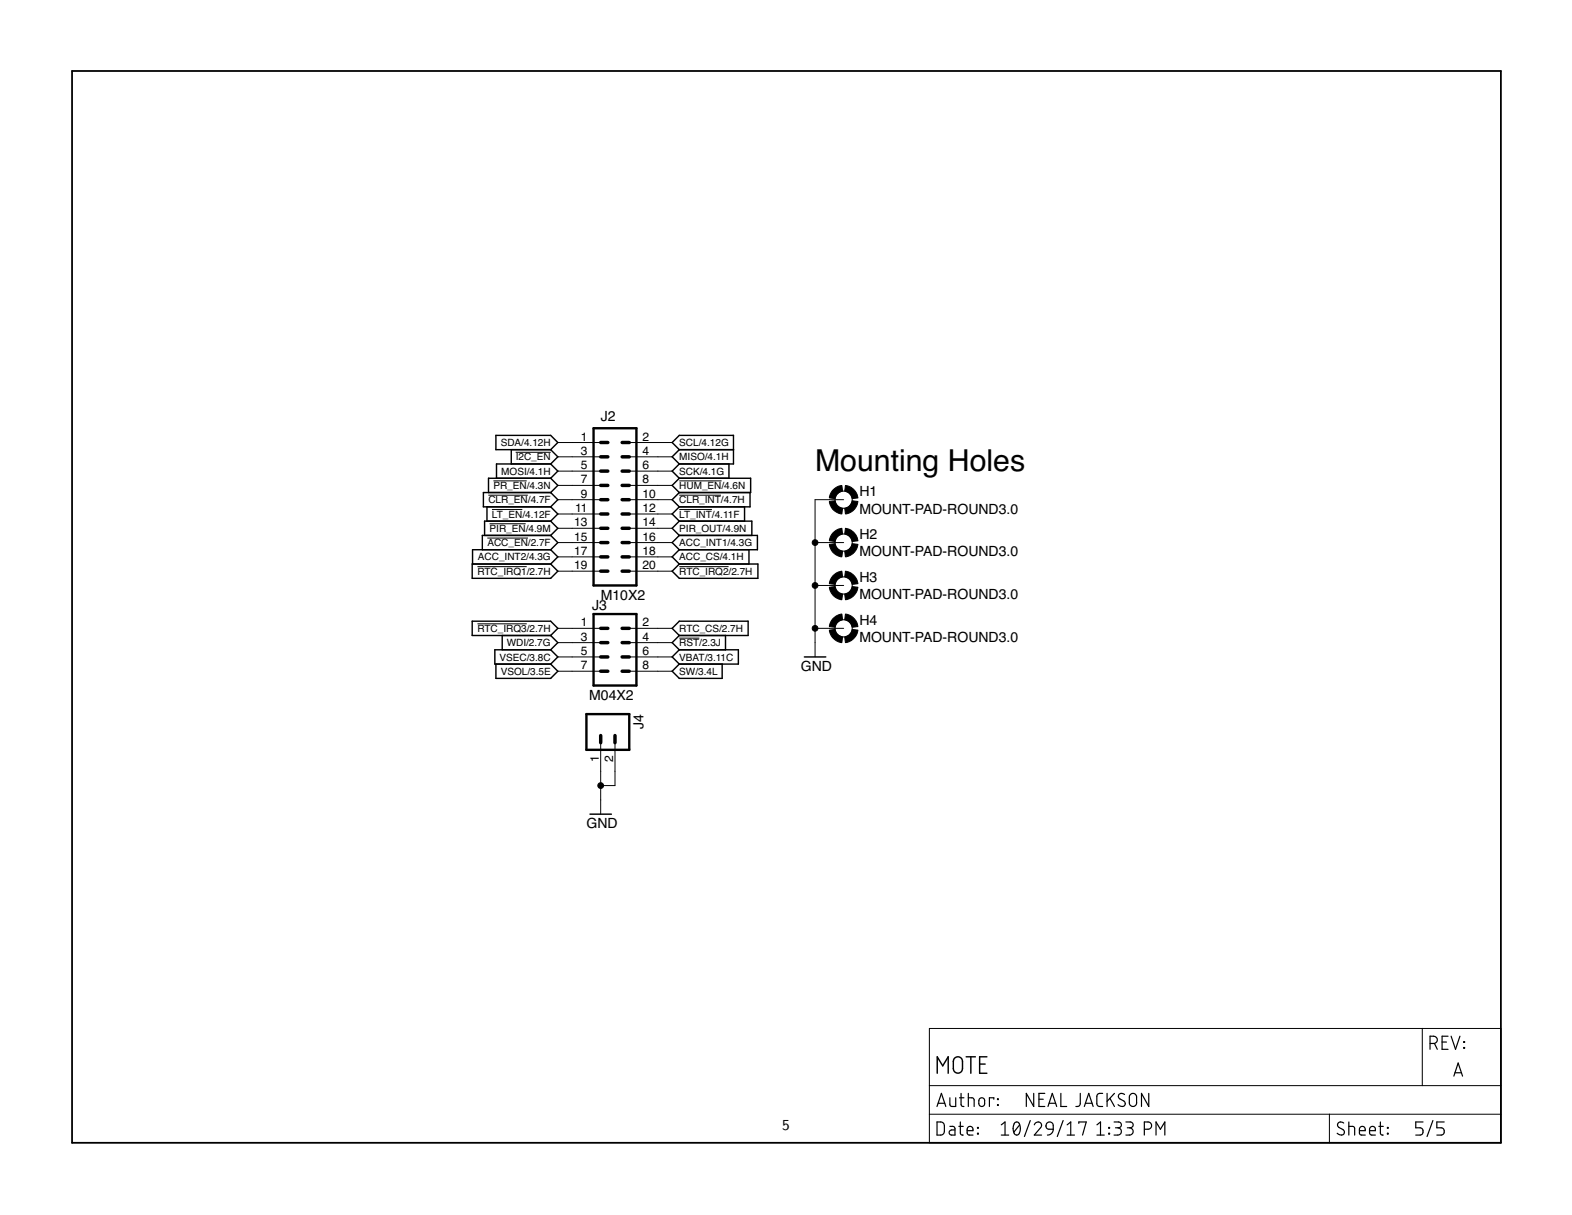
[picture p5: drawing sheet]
<svg xmlns="http://www.w3.org/2000/svg" width="279mm" height="216mm" viewBox="0 0 279 216" stroke-linecap="round" stroke-linejoin="round" font-family="sans-serif">
<g fill="none" stroke="#000" stroke-width=".25">
<path d="M88.1 77.4h9.8l1.2 1.2-1.2 1.3h-9.8zM90.9 79.9v2.5M97.9 79.9l1.2 1.3-1.2 1.2M120.7 79.9l-1.2-1.3 1.2-1.2h9.7v5h-9.7M120.7 79.9h9.7M120.7 79.9l-1.2 1.3 1.2 1.2M86.6 90.1v2.5M97.9 87.5h-12v2.6h12M97.9 92.6h-11.8v2.5M97.9 82.4h-9.7v2.6M97.9 85h-11.1v2.5M97.9 97.7h-13.9v2.5"/>
<path d="M97.9 82.4l1.2 1.3-1.2 1.3M97.9 95.1h-12.2v2.6M97.9 97.7l1.2 1.3-1.2 1.2M97.9 95.1l1.2 1.3-1.2 1.3M97.9 87.5l1.2 1.3-1.2 1.3M97.9 85l1.2 1.3-1.2 1.2M97.9 92.6l1.2 1.3-1.2 1.2M97.9 90.1l1.2 1.2-1.2 1.3M120.7 97.7l-1.2 1.3 1.2 1.2M120.7 87.5l-1.2 1.3 1.2 1.3M120.7 85h12.7v2.5h-12.7M120.7 90.1l-1.2 1.2 1.2 1.3"/>
<path d="M120.7 92.6h12.9v2.5M120.7 82.4l-1.2 1.3 1.2 1.3M120.7 95.1h13.9v2.6h-13.9M120.7 95.1l-1.2 1.3 1.2 1.3M120.7 85l-1.2 1.3 1.2 1.2M120.7 92.6l-1.2 1.3 1.2 1.2M129.6 82.4v2.6M132.3 90.1v2.5M133.1 97.7v2.5M133.3 87.5v2.6h-12.6M83.9 110.4h14l1.2 1.3-1.2 1.2h-14zM83.9 100.2h14l1.2 1.3-1.2 1.3h-14z"/>
<path d="M88.1 118v2.5h9.8l1.2-1.2-1.2-1.3M89.3 112.9v2.6M97.9 112.9l1.2 1.3-1.2 1.3M97.9 115.5h-10v2.5h10M97.9 115.5l1.2 1.2-1.2 1.3M119.5 111.7l1.2-1.3h12.3v2.5h-12.3zM120.7 100.2h14v2.6h-14l-1.2-1.3zM120.7 115.5h10.5v2.5h-10.5M120.7 112.9l-1.2 1.3 1.2 1.3M120.7 115.5l-1.2 1.2 1.2 1.3M120.7 118l-1.2 1.3 1.2 1.2h7.7v-2.5M128.9 112.9v2.6"/>
<path d="M143 116.7h3.8M104.9 144.7h3.8M166.6 190.7v-2.9l1 1.6 .9-1.6v2.9M169.7 188a.82 .82 0 0 1 .9-.1 .82 .82 0 0 1 .5 .7v1.3a.81 .81 0 0 1-.8 .8 .81 .81 0 0 1-.9-.8v-1.3zM171.7 187.8h1.7M172.6 187.8v2.9M174.1 189.1h1M175.4 187.8h-1.3v2.9h1.3"/>
</g>
<g fill="none" stroke="#000" stroke-width=".18">
<path d="M99.1 78.6h7.7M111.8 78.6h7.7M86.6 95.6h7.2M86.8 88h7M87 93.1h6.4M87.4 90.5h5.4M87.7 85.4h5.9M91.7 80.4h6.2M99.1 88.8h7.7M99.1 96.4h7.7M99.1 81.2h7.7M99.1 83.7h7.7"/>
<path d="M99.1 86.3h7.7M99.1 91.3h7.7M99.1 93.9h7.7M99.1 99h7.7M111.8 88.8h7.7M111.8 96.4h7.7M111.8 81.2h7.7M111.8 83.7h7.7M111.8 86.3h7.7M111.8 91.3h7.7M111.8 93.9h7.7M111.8 99h7.7"/>
<path d="M120.7 88h7.4M120.7 90.5h5.8M120.7 85.4h7.5M144.9 96.4h5M149.9 88.8h-5v27.9M84.9 100.7h8.7M84.9 110.8h8.7M99.1 111.7h7.7M99.1 101.5h7.7M99.1 114.2h7.7M99.1 116.7h7.7M99.1 119.3h7.7"/>
<path d="M111.8 111.7h7.7M111.8 101.5h7.7M111.8 114.2h7.7M111.8 116.7h7.7M111.8 119.3h7.7M120.7 100.7h8.8M120.7 113.4h3.6M144.9 104h5M144.9 111.7h5M106.8 132v12.7M109.3 132v7.6h-2.5M165.2 182.8h101.6v20.3h-101.6z"/>
<path d="M165.2 198h101.6M165.2 192.9h101.6M236.3 198v5.1M252.8 182.8v10.1"/>
<circle cx="149.9" cy="88.8" r="1.52"/>
<circle cx="149.9" cy="96.4" r="1.52"/>
<circle cx="149.9" cy="104" r="1.52"/>
<circle cx="149.9" cy="111.7" r="1.52"/>
</g>
<path d="M12.8 12.6h254v190.5h-254z" fill="none" stroke="#000" stroke-width=".32"/>
<g fill="none" stroke="#000" stroke-width=".21">
<path d="M166.5 199.4h.9l.4 .4 .1 1.3-.2 .3-.3 .3h-.9zM166.5 196.6l.8-2.3 .8 2.3M166.8 196h1.1M168.8 195.1v1.3l.4 .2h.7v-1.5M170.5 195.1h.8M170.7 199.4v2.1l.2 .2h.3M170.8 194.3v2.1l.2 .2h.3M172.1 195.1l.9 .1 .1 .3v1.1M172.1 194.3v2.3M174.1 195.2l.5-.1a.47 .47 0 0 1 .4 .5v.5a.52 .52 0 0 1-.5 .5 .52 .52 0 0 1-.5-.5zM176.6 195.3v-.2h-.7v1.5M177.3 195.3h.1v.1h-.1z"/>
<path d="M177.3 196.3h.1v.1h-.1zM178 199.9l.6-.5v2.3M180.4 199.5a.65 .65 0 0 1 .7 0 .65 .65 0 0 1 .2 .7 1.1 1.1 0 0 1-.6 1.5 1.08 1.08 0 0 1-.6-1.5zM181.2 199.9l-1 1.3M183.1 199.1l-1 2.9M183.7 194.3v2.3l-1.3-2.3v2.3M183.8 199.9a.64 .64 0 0 1 .9-.5 .64 .64 0 0 1 .2 1l-1.1 1.3h1.3M184.7 195.3h.7M185.7 194.3h-1v2.3h1M186 199.6a.64 .64 0 0 1 .8-.2 .64 .64 0 0 1 .4 .6v.7h-.8a.62 .62 0 0 1-.5-.4 .62 .62 0 0 1 .1-.7zM186.3 196.6l.7-2.3 .8 2.3M186.5 196h1.1"/>
<path d="M188.6 194.3v2.3h1M189 199.1l-1.1 2.9M189.7 199.9l.6-.5v2.3M191.7 199.6v-.2h1.4l-.7 2.3M192 194.3v2l-.2 .2-.6 .1M192.7 196.6l.8-2.3 .8 2.3M192.9 196h1.2M195 199.9l.6-.5v2.3M196 194.3h-.5a.51 .51 0 0 0-.6 .5l.1 1.5 .3 .3h.7M196.8 194.3v2.3M197.3 195.2l.8 1.4M198 199.4h.8a.52 .52 0 0 1 .5 .5 .52 .52 0 0 1-.5 .5h-.5"/>
<path d="M198.1 194.3l-1.3 1.4M199.9 194.5a.58 .58 0 0 0-.9-.1 .58 .58 0 0 0 0 .9l.7 .3a.59 .59 0 0 1 .1 .9 .59 .59 0 0 1-.9 0l-.2-.2M200.1 199.4h.8a.52 .52 0 0 1 .5 .5 .52 .52 0 0 1-.5 .5h-.5M200.9 194.6a.64 .64 0 0 1 .7-.3 .64 .64 0 0 1 .4 .6v1.1a.65 .65 0 0 1-.6 .6 .65 .65 0 0 1-.7-.6v-1.1zM204.2 194.3v2.3l-1.3-2.3v2.3M238.8 199.6a.58 .58 0 0 0-.9-.1 .58 .58 0 0 0 .1 .8l.7 .4a.54 .54 0 0 1 .2 .8 .54 .54 0 0 1-.8 .2l-.4-.3M239.7 199.4v2.3M245.3 199.4l.1 2.1 .2 .2h.3M252.9 199.4h-1.3v1h.8a.66 .66 0 0 1 .5 .7 .66 .66 0 0 1-.5 .6h-.8M254.2 185.4h.6a.65 .65 0 0 0 .7-.6 .65 .65 0 0 0-.7-.7h-.6v2.4M254.7 199.1l-1.1 2.9M255 185.4l.5 1.1"/>
<path d="M256.3 185.2h.8M256.7 199.4h-1.3v1h.8a.66 .66 0 0 1 .5 .7 .66 .66 0 0 1-.5 .6h-.8M257.4 184.1h-1.1v2.4h1.1M257.9 184.1l.8 2.4 .8-2.4M258.4 191.2l.8-2.3 .7 2.3M258.6 190.6h1.2M260.2 185.1h.1v.1h-.1zM260.2 186.1h.1v.2h-.1zM168.8 200.2h.7l.2 .3v1.2h-.6a.46 .46 0 0 1-.4-.5 .46 .46 0 0 1 .4-.4h.6M170.4 200.2h.8M171.9 200.9h1a.54 .54 0 0 0-.3-.7 .54 .54 0 0 0-.7 .5l.1 .9 .9 .1M173.7 200.3h.2v.2h-.2z"/>
<path d="M173.7 201.4h.2v.1h-.2zM178 201.7h1.3M187.2 200.7a1.01 1.01 0 0 1-1 1M189.7 201.7h1.3M195 201.7h1.3M197.1 201.4h.1v.1h-.1zM197.1 200.3h.1v.2h-.1zM198.7 200.4a.65 .65 0 0 1 .6 .7 .65 .65 0 0 1-.6 .6h-.7M200.7 200.4a.65 .65 0 0 1 .7 .7 .65 .65 0 0 1-.7 .6h-.6M203.4 200.7h.6a.65 .65 0 0 0 .7-.7 .65 .65 0 0 0-.7-.6h-.6v2.3M205.5 201.7v-2.3l.7 1.3 .8-1.3v2.3M239.7 200.2l1 .1 .1 1.4"/>
<path d="M241.6 200.9h1.1a.54 .54 0 0 0-.4-.7 .54 .54 0 0 0-.7 .5l.1 .9 1 .1M243.4 200.9h1.1a.54 .54 0 0 0-.4-.7 .54 .54 0 0 0-.7 .5l.1 .9 1 .1M245.1 200.2h.8M246.6 201.4h.1v.1h-.1zM246.6 200.3h.1v.2h-.1z"/>
</g>
<g fill="#000" stroke="#000" stroke-width=".18">
<path d="M147.4 89.1l1-.1a1.46 1.46 0 0 0 1.4 1.3l-.2 1a2.52 2.52 0 0 1-2.2-2.2z" fill-rule="evenodd"/>
<path d="M147.4 96.7l1-.1a1.46 1.46 0 0 0 1.4 1.3l-.2 1.1a2.52 2.52 0 0 1-2.2-2.3z" fill-rule="evenodd"/>
<path d="M148 87.1a2.46 2.46 0 0 1 1.6-.8l.2 1a1.51 1.51 0 0 0-1.4 1.3l-1-.1 .2-.6z" fill-rule="evenodd"/>
<path d="M148 94.8a2.59 2.59 0 0 1 1.6-.9l.2 1a1.51 1.51 0 0 0-1.4 1.3l-1-.1 .2-.6z" fill-rule="evenodd"/>
<path d="M151.5 89l1 .1a2.53 2.53 0 0 1-2.2 2.2l-.2-1a1.51 1.51 0 0 0 1.4-1.3z" fill-rule="evenodd"/>
<path d="M151.5 96.6l1 .1a2.53 2.53 0 0 1-2.2 2.3l-.2-1.1a1.51 1.51 0 0 0 1.4-1.3z" fill-rule="evenodd"/>
<path d="M150.3 86.3a2.53 2.53 0 0 1 2.2 2.2l-1 .1a1.57 1.57 0 0 0-1.4-1.3z" fill-rule="evenodd"/>
<path d="M150.3 93.9a2.59 2.59 0 0 1 2.2 2.2l-1 .1a1.57 1.57 0 0 0-1.4-1.3z" fill-rule="evenodd"/>
<path d="M147.4 104.4l1-.2a1.46 1.46 0 0 0 1.4 1.4l-.2 1a2.52 2.52 0 0 1-2.2-2.2z" fill-rule="evenodd"/>
<path d="M147.4 112l1-.2a1.51 1.51 0 0 0 1.4 1.4l-.2 1a2.59 2.59 0 0 1-2.2-2.2z" fill-rule="evenodd"/>
<path d="M148 102.4a2.59 2.59 0 0 1 1.6-.9l.2 1a1.51 1.51 0 0 0-1.4 1.3l-1-.1 .2-.6z" fill-rule="evenodd"/>
<path d="M148 110l.6-.5 1-.4 .2 1a1.51 1.51 0 0 0-1.4 1.4l-1-.2 .2-.6z" fill-rule="evenodd"/>
<path d="M151.5 104.2l1 .2a2.59 2.59 0 0 1-2.2 2.2l-.2-1a1.51 1.51 0 0 0 1.4-1.4z" fill-rule="evenodd"/>
<path d="M151.5 111.8l1 .2a2.59 2.59 0 0 1-2.2 2.2l-.2-1a1.57 1.57 0 0 0 1.4-1.4z" fill-rule="evenodd"/>
<path d="M150.3 101.5a2.59 2.59 0 0 1 2.2 2.2l-1 .1a1.57 1.57 0 0 0-1.4-1.3z" fill-rule="evenodd"/>
<path d="M150.3 109.1a2.59 2.59 0 0 1 2.2 2.2l-1 .2a1.57 1.57 0 0 0-1.4-1.4z" fill-rule="evenodd"/>
<circle cx="144.9" cy="96.4" r=".51"/>
<circle cx="144.9" cy="111.7" r=".51"/>
<circle cx="144.9" cy="104" r=".51"/>
<circle cx="106.8" cy="139.6" r=".51"/>
</g>
<g fill="none" stroke="#000" stroke-width=".61">
<path d="M106.8 78.6h1.2M110.6 78.6h1.2M106.8 83.7h1.2M106.8 81.2h1.2M106.8 88.8h1.2M106.8 86.3h1.2M106.8 91.3h1.2M106.8 93.9h1.2M106.8 96.4h1.2M106.8 99h1.2M110.6 83.7h1.2M110.6 81.2h1.2"/>
<path d="M110.6 88.8h1.2M110.6 86.3h1.2M110.6 91.3h1.2M110.6 93.9h1.2M110.6 96.4h1.2M110.6 99h1.2M106.8 101.5h1.2M106.8 116.7h1.2M106.8 114.2h1.2M106.8 111.7h1.2M106.8 119.3h1.2M110.6 101.5h1.2"/>
<path d="M110.6 116.7h1.2M110.6 114.2h1.2M110.6 111.7h1.2M110.6 119.3h1.2M106.8 130.7v1.3M109.3 130.7v1.3"/>
</g>
<path d="M105.5 76.1h7.6v27.9h-7.6zM105.5 109.1h7.6v12.7h-7.6zM104.2 126.9h7.6v6.3h-7.6z" fill="none" stroke="#000" stroke-width=".42"/>
<text font-size="5.4" x="144.9" y="83.7">Mounting Holes</text>
<text font-size="2.7" x="139" y="200.9">5</text>
<g font-size="2.5">
<text x="106.8" y="74.8">J2</text>
<text x="152.7" y="88.2">H1</text>
<text x="152.7" y="91.3">MOUNT-PAD-ROUND3.0</text>
<text x="152.7" y="95.8">H2</text>
<text x="152.7" y="98.9">MOUNT-PAD-ROUND3.0</text>
<text x="106.8" y="106.6">M10X2</text>
<text x="152.7" y="106.5">MOUNT-PAD-ROUND3.0</text>
<text x="152.7" y="103.5">H3</text>
<text x="105.2" y="108.4">J3</text>
<text x="152.7" y="111.1">H4</text>
<text x="142.3" y="119.3">GND</text>
<text x="152.7" y="114.1">MOUNT-PAD-ROUND3.0</text>
<text x="104.7" y="124.4">M04X2</text>
<text x="114.4" y="129.5" transform="rotate(-90 114.4 129.5)">J4</text>
<text x="104.2" y="147.2">GND</text>
</g>
<g font-size="2.1">
<text x="103.2" y="78.3">1</text>
<text x="103.2" y="80.8">3</text>
<text x="103.2" y="83.4">5</text>
<text x="114.2" y="78.3">2</text>
<text x="114.2" y="80.8">4</text>
<text x="114.2" y="83.4">6</text>
<text x="103.2" y="85.9">7</text>
<text x="103.2" y="88.4">9</text>
<text x="114.2" y="85.9">8</text>
<text x="114.2" y="88.4">10</text>
<text x="102.1" y="93.5">13</text>
<text x="102.2" y="91">11</text>
<text x="114.2" y="91">12</text>
<text x="114.2" y="93.5">14</text>
<text x="102.1" y="96.1">15</text>
<text x="102.1" y="98.6">17</text>
<text x="102.1" y="101.1">19</text>
<text x="114.2" y="96.1">16</text>
<text x="114.2" y="98.6">18</text>
<text x="114.2" y="101.1">20</text>
<text x="103.2" y="111.3">1</text>
<text x="103.2" y="113.8">3</text>
<text x="114.2" y="111.3">2</text>
<text x="114.2" y="113.8">4</text>
<text x="103.2" y="116.4">5</text>
<text x="103.2" y="118.9">7</text>
<text x="114.2" y="116.4">6</text>
<text x="114.2" y="118.9">8</text>
<text x="106.4" y="135.5" transform="rotate(-90 106.4 135.5)">1</text>
<text x="109" y="135.5" transform="rotate(-90 109 135.5)">2</text>
</g>
<g font-size="1.8">
<text x="89" y="79.3">SDA/4.12H</text>
<text x="91.7" y="81.8">I2C_EN</text>
<text x="120.7" y="79.3">SCL/4.12G</text>
<text x="120.7" y="81.8">MISO/4.1H</text>
<text x="86.8" y="89.4">CLR_EN/4.7F</text>
<text x="87.7" y="86.9">PR_EN/4.3N</text>
<text x="89.1" y="84.4">MOSI/4.1H</text>
<text x="120.7" y="89.4">CLR_INT/4.7H</text>
<text x="120.7" y="84.4">SCK/4.1G</text>
<text x="120.7" y="86.9">HUM_EN/4.6N</text>
<text x="87" y="94.5">PIR_EN/4.9M</text>
<text x="87.4" y="92">LT_EN/4.12F</text>
<text x="120.7" y="92">LT_INT/4.11F</text>
<text x="120.7" y="94.5">PIR_OUT/4.9N</text>
<text x="84.9" y="99.6">ACC_INT2/4.3G</text>
<text x="86.6" y="97.1">ACC_EN/2.7F</text>
<text x="120.7" y="99.6">ACC_CS/4.1H</text>
<text x="120.7" y="97.1">ACC_INT1/4.3G</text>
<text x="84.9" y="102.1">RTC_IRQ1/2.7H</text>
<text x="120.7" y="102.1">RTC_IRQ2/2.7H</text>
<text x="84.9" y="112.3">RTC_IRQ3/2.7H</text>
<text x="120.7" y="112.3">RTC_CS/2.7H</text>
<text x="88.8" y="117.4">VSEC/3.8C</text>
<text x="89" y="119.9">VSOL/3.5E</text>
<text x="90.1" y="114.8">WDI/2.7G</text>
<text x="120.7" y="114.8">RST/2.3J</text>
<text x="120.7" y="117.4">VBAT/3.11C</text>
<text x="120.7" y="119.9">SW/3.4L</text>
</g>
</svg>
